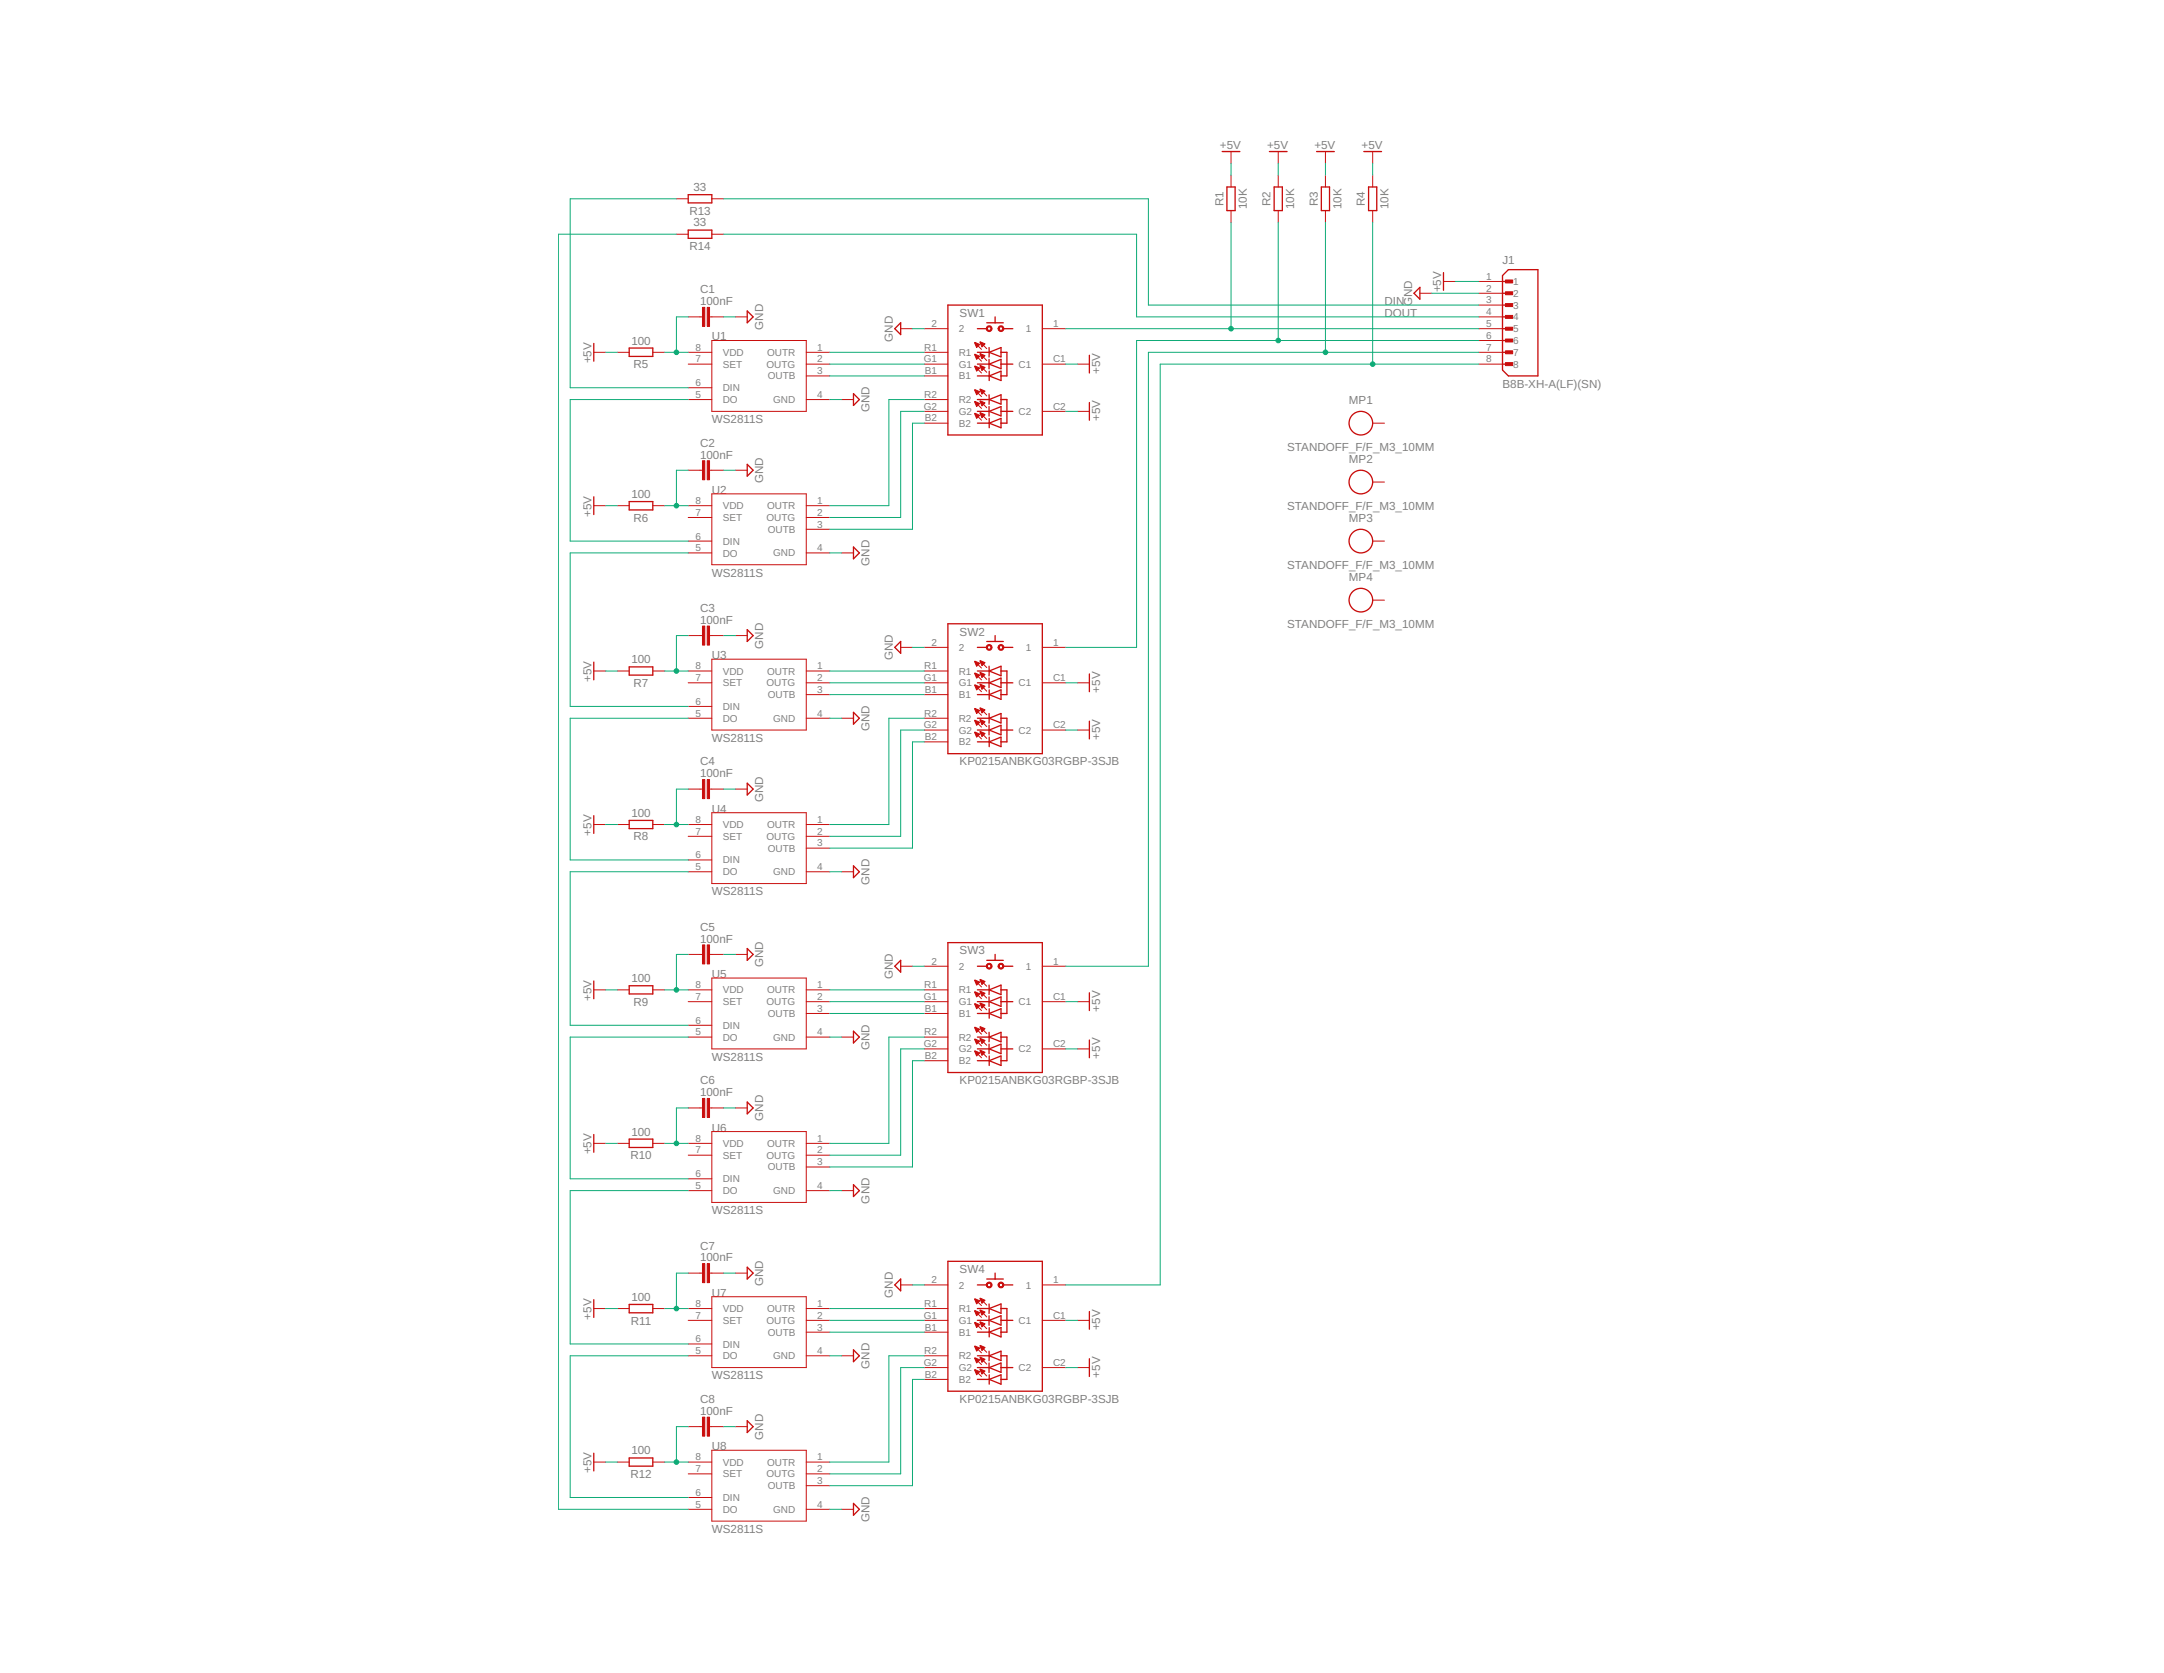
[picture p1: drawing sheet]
<svg xmlns="http://www.w3.org/2000/svg" width="279mm" height="216mm" viewBox="0 0 279 216" stroke-linecap="round" stroke-linejoin="round" font-family="sans-serif">
<g fill="none" stroke="#c90d0c" stroke-width=".13">
<path d="M158.9 19.6v1.5M165 19.6v1.5M171.1 19.6v1.5M177.2 19.6v1.5M87.3 25.7h1.6M87.3 30.2h1.6M91.9 25.7h1.5M91.9 30.2h1.5M158.9 22.6v1.5M158.9 27.2v1.5M165 22.6v1.5M165 27.2v1.5"/>
<path d="M171.1 22.6v1.5M171.1 27.2v1.5M177.2 22.6v1.5M177.2 27.2v1.5M183.3 37.8h1.5M186.4 36.3h1.5M190.9 36.3h3.1M190.9 37.8h3.1M190.9 39.4h3.1M76.7 45.5h1.5M79.7 45.5h1.5M84.3 45.5h1.5"/>
<path d="M88.9 45.5h3M88.9 47h3M88.9 51.6h3M88.9 50h3M88.9 40.9h1.8M91.6 40.9h1.8M91.9 43.9h12.2v9.2h-12.2zM95 40.9h1.5M104.1 45.5h3M104.1 47h3M104.1 48.5h3M104.1 51.6h3"/>
<path d="M108.7 51.6h1.5M116.3 42.4h1.5M119.3 45.5h3.1M119.3 47h3.1M119.3 48.5h3.1M119.3 51.6h3.1M119.3 53.1h3.1M119.3 54.6h3.1M119.3 42.4h3.1M125.9 50.3l.8 .9M125.9 51.9l.8 .8M125.9 53.4l.8 .8"/>
<path d="M125.9 44.2l.8 .9M125.9 45.8l.8 .8M125.9 47.3l.8 .8M126.6 50.2l.8 .9M126.6 51.8l.8 .8M126.6 53.3l.8 .8M126.6 44.2l.8 .8M126.6 45.7l.8 .8M126.6 47.2l.8 .8M134.6 47h3M134.6 53.1h3M134.6 42.4h3"/>
<path d="M139.1 47h1.6M139.1 53.1h1.6M177.2 54.6h1.6M190.9 45.5h3.1M190.9 47h3.1M190.9 42.4h3.1M190.9 43.9h3.1M190.9 40.9h3.1M76.7 65.3h1.5M79.7 65.3h1.5M84.3 65.3h1.5M88.9 69.8h3"/>
<path d="M88.9 65.3h3M88.9 71.4h3M88.9 66.8h3M88.9 60.7h1.8M91.6 60.7h1.8M91.9 63.7h12.2v9.2h-12.2zM95 60.7h1.5M104.1 65.3h3M104.1 71.4h3M104.1 66.8h3M104.1 68.3h3M108.7 71.4h1.5"/>
<path d="M177.2 62.2h1.6M177.2 69.8h1.6M177.2 77.4h1.6M76.7 86.6h1.5M79.7 86.6h1.5M84.3 86.6h1.5M88.9 86.6h3M88.9 88.1h3M88.9 92.7h3M88.9 91.2h3M88.9 82h1.8M91.6 82h1.8"/>
<path d="M91.9 85.1h12.2v9.1h-12.2zM95 82h1.5M104.1 86.6h3M104.1 88.1h3M104.1 89.6h3M104.1 92.7h3M108.7 92.7h1.5M116.3 83.5h1.5M119.3 86.6h3.1M119.3 88.1h3.1M119.3 89.6h3.1M119.3 92.7h3.1"/>
<path d="M119.3 94.2h3.1M119.3 95.7h3.1M119.3 83.5h3.1M125.9 91.5l.8 .8M125.9 93l.8 .8M125.9 94.5l.8 .9M125.9 85.4l.8 .8M125.9 86.9l.8 .8M125.9 88.4l.8 .9M126.6 91.4l.8 .8M126.6 92.9l.8 .9M126.6 94.4l.8 .9"/>
<path d="M126.6 85.3l.8 .8M126.6 86.8l.8 .9M126.6 88.3l.8 .9M134.6 88.1h3M134.6 94.2h3M134.6 83.5h3M139.1 88.1h1.6M139.1 94.2h1.6M76.7 106.4h1.5M79.7 106.4h1.5M84.3 106.4h1.5M88.9 106.4h3"/>
<path d="M88.9 111h3M88.9 112.5h3M88.9 107.9h3M88.9 101.8h1.8M91.6 101.8h1.8M91.9 104.9h12.2v9.1h-12.2zM95 101.8h1.5M104.1 106.4h3M104.1 112.5h3M104.1 107.9h3M104.1 109.5h3M108.7 112.5h1.5"/>
<path d="M76.7 127.7h1.5M79.7 127.7h1.5M84.3 127.7h1.5M88.9 127.7h3M88.9 129.3h3M88.9 133.8h3M88.9 132.3h3M88.9 123.2h1.8M91.6 123.2h1.8M91.9 126.2h12.2v9.2h-12.2zM95 123.2h1.5M104.1 127.7h3"/>
<path d="M104.1 129.3h3M104.1 130.8h3M104.1 133.8h3M108.7 133.8h1.5M116.3 124.7h1.5M119.3 127.7h3.1M119.3 129.3h3.1M119.3 130.8h3.1M119.3 133.8h3.1M119.3 135.4h3.1M119.3 136.9h3.1M119.3 124.7h3.1"/>
<path d="M125.9 132.6l.8 .9M125.9 134.1l.8 .9M125.9 135.7l.8 .8M125.9 126.5l.8 .9M125.9 128l.8 .9M125.9 129.6l.8 .8M126.6 132.5l.8 .9M126.6 134.1l.8 .8M126.6 135.6l.8 .8M126.6 126.4l.8 .9M126.6 128l.8 .8M126.6 129.5l.8 .8"/>
<path d="M134.6 129.3h3M134.6 135.4h3M134.6 124.7h3M139.1 129.3h1.6M139.1 135.4h1.6M76.7 147.6h1.5M79.7 147.6h1.5M84.3 147.6h1.5M88.9 147.6h3M88.9 152.1h3M88.9 153.6h3M88.9 149.1h3"/>
<path d="M88.9 143h1.8M91.6 143h1.8M91.9 146h12.2v9.2h-12.2zM95 143h1.5M104.1 147.6h3M104.1 153.6h3M104.1 149.1h3M104.1 150.6h3M108.7 153.6h1.5M76.7 168.9h1.5M79.7 168.9h1.5M84.3 168.9h1.5"/>
<path d="M88.9 168.9h3M88.9 170.4h3M88.9 175h3M88.9 173.4h3M88.9 164.3h1.8M91.6 164.3h1.8M91.9 167.3h12.2v9.2h-12.2zM95 164.3h1.5M104.1 168.9h3M104.1 170.4h3M104.1 171.9h3M104.1 175h3"/>
<path d="M108.7 175h1.5M116.3 165.8h1.5M119.3 168.9h3.1M119.3 170.4h3.1M119.3 171.9h3.1M119.3 175h3.1M119.3 176.5h3.1M119.3 178h3.1M119.3 165.8h3.1M125.9 173.8l.8 .8M125.9 175.3l.8 .8M125.9 176.8l.8 .8"/>
<path d="M125.9 167.7l.8 .8M125.9 169.2l.8 .8M125.9 170.7l.8 .8M126.6 173.7l.8 .8M126.6 175.2l.8 .8M126.6 176.7l.8 .9M126.6 167.6l.8 .8M126.6 169.1l.8 .8M126.6 170.6l.8 .9M134.6 170.4h3M134.6 176.5h3M134.6 165.8h3"/>
<path d="M139.1 170.4h1.6M139.1 176.5h1.6M76.7 188.7h1.5M79.7 188.7h1.5M84.3 188.7h1.5M88.9 188.7h3M88.9 193.3h3M88.9 194.8h3M88.9 190.2h3M88.9 184.1h1.8M91.6 184.1h1.8M91.9 187.2h12.2v9.1h-12.2z"/>
<path d="M95 184.1h1.5M104.1 188.7h3M104.1 194.8h3M104.1 190.2h3M104.1 191.7h3M108.7 194.8h1.5"/>
</g>
<g fill="none" stroke="#c90d0c" stroke-width=".17">
<path d="M157.8 19.6h2.3M163.9 19.6h2.3M170 19.6h2.3M176.1 19.6h2.3M88.9 25.1h3v1.1h-3zM88.9 29.7h3v1.1h-3zM122.4 39.4h12.2v16.7h-12.2zM158.4 24.1h1.1v3.1h-1.1zM164.5 24.1h1.1v3.1h-1.1zM170.6 24.1h1.1v3.1h-1.1zM176.7 24.1h1.1v3.1h-1.1zM183.3 37.1v1.5l-.7-.8z"/>
<path d="M186.4 35.2v2.3M194 39.4h1.1M194 35.6l.8-.8h3.8v13.7h-3.8l-.8-.7zM194 36.3h1.1M194 37.8h1.1M76.7 44.3v2.3M81.2 44.9h3.1v1.1h-3.1zM96.5 59.9l.7 .8-.7 .7zM96.5 40.1l.7 .8-.7 .8zM110.2 50.8l.8 .8-.8 .7zM116.3 41.7v1.5l-.8-.8zM126.2 42.4h1.2"/>
<path d="M126.2 51.6h1.5M126.2 53.1h1.5M126.2 54.6h1.5M126.2 45.5h1.5M126.2 47h1.5M126.2 48.5h1.5M127.4 41.7h2.1M127.7 50.9v.7M127.7 46.4v1.2M127.7 52.5v1.2M127.7 44.9v.6M127.7 45.5l1.5-.6v1.2z"/>
<path d="M127.7 47l1.5-.6v1.2zM127.7 48.5l1.5-.6v1.2zM127.7 51.6l1.5-.7v1.3zM127.7 53.1l1.5-.6v1.2zM127.7 54.6l1.5-.6v1.2zM127.7 51.6v.6M127.7 47.9v1.2M127.7 54v1.2M127.7 45.5v.6M128.5 40.9v.8M129.2 51.6h.8v3h-.8M129.2 53.1h1.6"/>
<path d="M129.2 45.5h.8v3h-.8M129.2 47h1.6M129.5 42.4h1.3M140.7 45.8v2.3M140.7 51.9v2.3M194 42.4h1.1M194 45.5h1.1M194 47h1.1M194 40.9h1.1M194 43.9h1.1M76.7 64.1v2.3M81.2 64.7h3.1v1.1h-3.1z"/>
<path d="M110.2 70.6l.8 .8-.8 .7zM76.7 85.4v2.3M81.2 86.1h3.1v1h-3.1zM96.5 81.3l.7 .7-.7 .8zM110.2 91.9l.8 .8-.8 .8zM116.3 82.8v1.5l-.8-.8zM122.4 80.5h12.2v16.8h-12.2zM126.2 83.5h1.2M126.2 92.7h1.5M126.2 94.2h1.5M126.2 95.7h1.5M126.2 86.6h1.5"/>
<path d="M126.2 88.1h1.5M126.2 89.6h1.5M127.4 82.8h2.1M127.7 87.5v1.3M127.7 93.6v1.2M127.7 92.1v.6M127.7 86v.6M127.7 86.6l1.5-.6v1.2zM127.7 88.1l1.5-.6v1.2zM127.7 89.6l1.5-.6v1.3zM127.7 92.7l1.5-.6v1.2zM127.7 94.2l1.5-.6v1.2z"/>
<path d="M127.7 95.7l1.5-.6v1.3zM127.7 89v1.3M127.7 95.1v1.3M127.7 92.7v.6M127.7 86.6v.6M128.5 82v.8M129.2 86.6h.8v3h-.8M129.2 92.7h.8v3h-.8M129.2 94.2h1.6M129.2 88.1h1.6M129.5 83.5h1.3M140.7 87v2.3"/>
<path d="M140.7 93.1v2.3M76.7 105.3v2.2M81.2 105.9h3.1v1h-3.1zM96.5 101.1l.7 .7-.7 .8zM110.2 111.7l.8 .8-.8 .8zM76.7 126.6v2.3M81.2 127.2h3.1v1.1h-3.1zM96.5 122.4l.7 .8-.7 .7zM110.2 133.1l.8 .7-.8 .8zM116.3 123.9v1.6l-.8-.8zM122.4 121.6h12.2v16.8h-12.2zM126.2 124.7h1.2"/>
<path d="M126.2 133.8h1.5M126.2 135.4h1.5M126.2 136.9h1.5M126.2 127.7h1.5M126.2 129.3h1.5M126.2 130.8h1.5M127.4 123.9h2.1M127.7 128.7v1.2M127.7 134.7v1.3M127.7 133.2v.6M127.7 127.1v.6M127.7 127.7l1.5-.6v1.3z"/>
<path d="M127.7 129.3l1.5-.6v1.2zM127.7 130.8l1.5-.6v1.2zM127.7 133.8l1.5-.6v1.3zM127.7 135.4l1.5-.7v1.3zM127.7 136.9l1.5-.6v1.2zM127.7 130.2v1.2M127.7 136.3v1.2M127.7 133.8v.7M127.7 127.7v.7M128.5 123.2v.7M129.2 127.7h.8v3.1h-.8M129.2 133.8h.8v3.1h-.8"/>
<path d="M129.2 135.4h1.6M129.2 129.3h1.6M129.5 124.7h1.3M140.7 128.1v2.3M140.7 134.2v2.3M76.7 146.4v2.3M81.2 147h3.1v1.1h-3.1zM96.5 142.2l.7 .8-.7 .7zM110.2 152.9l.8 .7-.8 .8zM76.7 167.7v2.3M81.2 168.3h3.1v1.1h-3.1zM96.5 163.5l.7 .8-.7 .8z"/>
<path d="M110.2 174.2l.8 .8-.8 .7zM116.3 165.1v1.5l-.8-.8zM122.4 162.8h12.2v16.7h-12.2zM126.2 165.8h1.2M126.2 175h1.5M126.2 176.5h1.5M126.2 178h1.5M126.2 168.9h1.5M126.2 170.4h1.5M126.2 171.9h1.5M127.4 165.1h2.1M127.7 169.8v1.2"/>
<path d="M127.7 175.9v1.2M127.7 174.4v.6M127.7 168.3v.6M127.7 168.9l1.5-.6v1.2zM127.7 170.4l1.5-.6v1.2zM127.7 171.9l1.5-.6v1.2zM127.7 175l1.5-.6v1.2zM127.7 176.5l1.5-.6v1.2zM127.7 178l1.5-.6v1.2zM127.7 171.3v1.2M127.7 177.4v1.2M127.7 175v.6"/>
<path d="M127.7 168.9v.6M128.5 164.3v.8M129.2 168.9h.8v3h-.8M129.2 175h.8v3h-.8M129.2 176.5h1.6M129.2 170.4h1.6M129.5 165.8h1.3M140.7 169.2v2.3M140.7 175.3v2.3M76.7 187.5v2.3M81.2 188.2h3.1v1h-3.1zM96.5 183.3l.7 .8-.7 .8z"/>
<path d="M110.2 194l.8 .8-.8 .7z"/>
<circle cx="175.7" cy="54.6" r="1.52"/>
<circle cx="175.7" cy="62.2" r="1.52"/>
<circle cx="175.7" cy="69.8" r="1.52"/>
<circle cx="175.7" cy="77.4" r="1.52"/>
</g>
<g fill="#c90d0c" stroke="#c90d0c" stroke-width=".13">
<path d="M127.4 42.2a.38 .38 0 0 1 .6-.1 .38 .38 0 0 1-.1 .7 .38 .38 0 0 1-.6-.4h.2a.23 .23 0 0 1 .3-.2 .23 .23 0 0 1 .1 .3 .23 .23 0 0 1-.3 .1l-.1-.2h-.2z" fill-rule="evenodd"/>
<path d="M128.9 42.2a.38 .38 0 0 1 .6-.1 .38 .38 0 0 1-.1 .7 .38 .38 0 0 1-.5-.4h.1a.23 .23 0 0 1 .3-.2 .23 .23 0 0 1 .2 .3 .23 .23 0 0 1-.4 .1l-.1-.2h-.1z" fill-rule="evenodd"/>
<path d="M126.6 50.2l.6 .3-.4 .4z" fill-rule="evenodd"/>
<path d="M125.9 50.3l.6 .2-.4 .4z" fill-rule="evenodd"/>
<path d="M126.6 51.7l.6 .3-.4 .4z" fill-rule="evenodd"/>
<path d="M125.9 51.8l.6 .3-.4 .4z" fill-rule="evenodd"/>
<path d="M126.6 53.3l.6 .2-.4 .4z" fill-rule="evenodd"/>
<path d="M125.9 53.3l.6 .3-.4 .4z" fill-rule="evenodd"/>
<path d="M126.6 44.1l.6 .3-.4 .4z" fill-rule="evenodd"/>
<path d="M125.9 44.2l.6 .3-.4 .4z" fill-rule="evenodd"/>
<path d="M126.6 45.6l.6 .3-.4 .4z" fill-rule="evenodd"/>
<path d="M125.9 45.7l.6 .3-.4 .4z" fill-rule="evenodd"/>
<path d="M126.6 47.2l.6 .2-.4 .4z" fill-rule="evenodd"/>
<path d="M125.9 47.2l.6 .3-.4 .4z" fill-rule="evenodd"/>
<path d="M127.4 83.4a.38 .38 0 0 1 .6-.1 .38 .38 0 0 1-.1 .6 .38 .38 0 0 1-.6-.4h.2a.22 .22 0 0 1 .2-.2 .22 .22 0 0 1 .2 .1v.1a.22 .22 0 0 1-.2 .3 .22 .22 0 0 1-.2-.3h-.2z" fill-rule="evenodd"/>
<path d="M128.9 83.4a.38 .38 0 0 1 .6-.1 .38 .38 0 0 1-.1 .6 .38 .38 0 0 1-.5-.4h.1a.22 .22 0 0 1 .2-.2 .22 .22 0 0 1 .2 .1l.1 .1a.22 .22 0 0 1-.3 .3 .22 .22 0 0 1-.2-.3h-.1z" fill-rule="evenodd"/>
<path d="M126.5 91.4l.7 .2-.4 .4z" fill-rule="evenodd"/>
<path d="M125.8 91.5l.7 .2-.4 .4z" fill-rule="evenodd"/>
<path d="M126.5 92.9l.7 .2-.4 .4z" fill-rule="evenodd"/>
<path d="M125.9 92.9l.6 .3-.4 .4z" fill-rule="evenodd"/>
<path d="M126.6 94.4l.6 .3-.4 .4z" fill-rule="evenodd"/>
<path d="M125.9 94.5l.6 .2-.4 .4z" fill-rule="evenodd"/>
<path d="M126.6 85.2l.6 .3-.4 .4z" fill-rule="evenodd"/>
<path d="M125.9 85.3l.6 .3-.4 .4z" fill-rule="evenodd"/>
<path d="M126.5 86.8l.7 .2-.4 .4z" fill-rule="evenodd"/>
<path d="M125.9 86.8l.6 .3-.4 .4z" fill-rule="evenodd"/>
<path d="M126.6 88.3l.6 .3-.4 .4z" fill-rule="evenodd"/>
<path d="M125.9 88.4l.6 .2-.4 .4z" fill-rule="evenodd"/>
<path d="M127.4 124.5a.38 .38 0 0 1 .6-.1 .38 .38 0 0 1-.1 .6 .38 .38 0 0 1-.6-.3h.2a.23 .23 0 0 1 .3-.2 .23 .23 0 0 1 .1 .3 .23 .23 0 0 1-.3 .1l-.1-.2h-.2z" fill-rule="evenodd"/>
<path d="M128.9 124.5a.38 .38 0 0 1 .6-.1 .38 .38 0 0 1-.1 .6 .38 .38 0 0 1-.5-.3h.1a.23 .23 0 0 1 .3-.2 .23 .23 0 0 1 .2 .3 .23 .23 0 0 1-.4 .1l-.1-.2h-.1z" fill-rule="evenodd"/>
<path d="M126.6 132.5l.6 .2-.4 .4z" fill-rule="evenodd"/>
<path d="M125.8 132.6l.7 .2-.4 .4z" fill-rule="evenodd"/>
<path d="M126.5 134l.7 .3-.4 .4z" fill-rule="evenodd"/>
<path d="M125.9 134.1l.6 .2-.4 .4z" fill-rule="evenodd"/>
<path d="M126.6 135.5l.6 .3-.4 .4z" fill-rule="evenodd"/>
<path d="M125.9 135.6l.6 .3-.4 .4z" fill-rule="evenodd"/>
<path d="M126.6 126.4l.6 .3-.4 .4z" fill-rule="evenodd"/>
<path d="M125.9 126.5l.6 .2-.4 .4z" fill-rule="evenodd"/>
<path d="M126.6 127.9l.6 .3-.4 .4z" fill-rule="evenodd"/>
<path d="M125.8 128l.7 .3-.4 .4z" fill-rule="evenodd"/>
<path d="M126.5 129.5l.7 .2-.4 .4z" fill-rule="evenodd"/>
<path d="M125.9 129.5l.6 .3-.4 .4z" fill-rule="evenodd"/>
<path d="M127.4 165.6a.38 .38 0 0 1 .6-.1 .38 .38 0 0 1-.1 .7 .38 .38 0 0 1-.6-.4h.2a.23 .23 0 0 1 .3-.2 .23 .23 0 0 1 .1 .3 .23 .23 0 0 1-.3 .1l-.1-.2h-.2z" fill-rule="evenodd"/>
<path d="M128.9 165.6a.38 .38 0 0 1 .6-.1 .38 .38 0 0 1-.1 .7 .38 .38 0 0 1-.5-.4h.1a.23 .23 0 0 1 .3-.2 .23 .23 0 0 1 .2 .3 .23 .23 0 0 1-.4 .1l-.1-.2h-.1z" fill-rule="evenodd"/>
<path d="M126.5 173.7l.7 .2-.4 .4z" fill-rule="evenodd"/>
<path d="M125.9 173.7l.6 .3-.4 .4z" fill-rule="evenodd"/>
<path d="M126.6 175.1l.6 .3-.4 .4z" fill-rule="evenodd"/>
<path d="M125.8 175.3l.7 .2-.4 .4z" fill-rule="evenodd"/>
<path d="M126.5 176.7l.7 .2-.4 .4z" fill-rule="evenodd"/>
<path d="M125.8 176.8l.7 .2-.4 .4z" fill-rule="evenodd"/>
<path d="M126.6 167.5l.6 .3-.4 .4z" fill-rule="evenodd"/>
<path d="M125.9 167.6l.6 .3-.4 .4z" fill-rule="evenodd"/>
<path d="M126.6 169.1l.6 .2-.4 .4z" fill-rule="evenodd"/>
<path d="M125.8 169.2l.7 .2-.4 .4z" fill-rule="evenodd"/>
<path d="M126.5 170.6l.7 .2-.4 .4z" fill-rule="evenodd"/>
<path d="M125.9 170.7l.6 .2-.4 .4z" fill-rule="evenodd"/>
</g>
<g fill="#c90d0c" stroke="#c90d0c" stroke-width=".13">
<path d="M91.3 39.7h.3v2.4h-.3z"/>
<path d="M90.7 39.7h.3v2.4h-.3z"/>
<path d="M91.3 59.5h.3v2.4h-.3z"/>
<path d="M90.7 59.5h.3v2.4h-.3z"/>
<path d="M91.3 80.8h.3v2.4h-.3z"/>
<path d="M90.7 80.8h.3v2.4h-.3z"/>
<path d="M91.3 100.6h.3v2.5h-.3z"/>
<path d="M90.7 100.6h.3v2.5h-.3z"/>
<path d="M91.3 121.9h.3v2.5h-.3z"/>
<path d="M90.7 121.9h.3v2.5h-.3z"/>
<path d="M91.3 141.8h.3v2.4h-.3z"/>
<path d="M90.7 141.8h.3v2.4h-.3z"/>
<path d="M91.3 163.1h.3v2.4h-.3z"/>
<path d="M90.7 163.1h.3v2.4h-.3z"/>
<path d="M91.3 182.9h.3v2.4h-.3z"/>
<path d="M90.7 182.9h.3v2.4h-.3z"/>
<path d="M194.4 36.1h.9v.4h-.9z"/>
<path d="M194.4 37.7h.9v.3h-.9z"/>
<path d="M194.4 39.2h.9v.4h-.9z"/>
<path d="M194.4 40.7h.9v.4h-.9z"/>
<path d="M194.4 42.2h.9v.4h-.9z"/>
<path d="M194.4 43.8h.9v.3h-.9z"/>
<path d="M194.4 45.3h.9v.4h-.9z"/>
<path d="M194.4 46.8h.9v.4h-.9z"/>
</g>
<g fill="none" stroke="#0dab76" stroke-width=".13">
<path d="M87.3 30.2h-15.2v164.6h16.8M87.3 25.7h-13.7v24.3h15.3M93.4 30.2h53.3v10.7h44.2M93.4 25.7h54.9v13.7h42.6M158.9 21.1v1.5M158.9 28.7v13.7M165 21.1v1.5M165 28.7v15.2M171.1 21.1v1.5M171.1 28.7v16.8M177.2 21.1v1.5M177.2 28.7v18.3"/>
<path d="M184.8 37.8h6.1M187.9 36.3h3M78.2 45.5h1.5M85.8 45.5h3.1M88.9 51.6h-15.3v18.2h15.3M88.9 40.9h-1.6v4.6M93.4 40.9h1.6M107.1 45.5h12.2M107.1 47h12.2M107.1 51.6h1.6M107.1 48.5h12.2M117.8 42.4h1.5"/>
<path d="M119.3 51.6h-4.5v13.7h-7.7M119.3 53.1h-3v13.7h-9.2M119.3 54.6h-1.5v13.7h-10.7M137.6 47h1.5M137.6 53.1h1.5M137.6 42.4h53.3M190.9 45.5h-42.6v79.2h-10.7M190.9 47h-41.1v118.8h-12.2M190.9 43.9h-44.2v39.6h-9.1M78.2 65.3h1.5M85.8 65.3h3.1M88.9 71.4h-15.3v19.8h15.3"/>
<path d="M88.9 60.7h-1.6v4.6M93.4 60.7h1.6M107.1 71.4h1.6M78.2 86.6h1.5M85.8 86.6h3.1M88.9 92.7h-15.3v18.3h15.3M88.9 82h-1.6v4.6M93.4 82h1.6M107.1 86.6h12.2M107.1 88.1h12.2M107.1 92.7h1.6M107.1 89.6h12.2"/>
<path d="M117.8 83.5h1.5M119.3 92.7h-4.5v13.7h-7.7M119.3 94.2h-3v13.7h-9.2M119.3 95.7h-1.5v13.8h-10.7M137.6 88.1h1.5M137.6 94.2h1.5M78.2 106.4h1.5M85.8 106.4h3.1M88.9 112.5h-15.3v19.8h15.3M88.9 101.8h-1.6v4.6M93.4 101.8h1.6M107.1 112.5h1.6"/>
<path d="M78.2 127.7h1.5M85.8 127.7h3.1M88.9 133.8h-15.3v18.3h15.3M88.9 123.2h-1.6v4.5M93.4 123.2h1.6M107.1 127.7h12.2M107.1 129.3h12.2M107.1 133.8h1.6M107.1 130.8h12.2M117.8 124.7h1.5M119.3 133.8h-4.5v13.8h-7.7M119.3 135.4h-3v13.7h-9.2"/>
<path d="M119.3 136.9h-1.5v13.7h-10.7M137.6 129.3h1.5M137.6 135.4h1.5M78.2 147.6h1.5M85.8 147.6h3.1M88.9 153.6h-15.3v19.8h15.3M88.9 143h-1.6v4.6M93.4 143h1.6M107.1 153.6h1.6M78.2 168.9h1.5M85.8 168.9h3.1M88.9 175h-15.3v18.3h15.3"/>
<path d="M88.9 164.3h-1.6v4.6M93.4 164.3h1.6M107.1 168.9h12.2M107.1 170.4h12.2M107.1 175h1.6M107.1 171.9h12.2M117.8 165.8h1.5M119.3 175h-4.5v13.7h-7.7M119.3 176.5h-3v13.7h-9.2M119.3 178h-1.5v13.7h-10.7M137.6 170.4h1.5M137.6 176.5h1.5"/>
<path d="M78.2 188.7h1.5M85.8 188.7h3.1M88.9 184.1h-1.6v4.6M93.4 184.1h1.6M107.1 194.8h1.6"/>
</g>
<g fill="#0dab76" stroke="#0dab76" stroke-width=".13">
<circle cx="87.3" cy="45.5" r=".3"/>
<circle cx="87.3" cy="65.3" r=".3"/>
<circle cx="171.1" cy="45.5" r=".3"/>
<circle cx="177.2" cy="47" r=".3"/>
<circle cx="87.3" cy="86.6" r=".3"/>
<circle cx="87.3" cy="106.4" r=".3"/>
<circle cx="87.3" cy="127.7" r=".3"/>
<circle cx="87.3" cy="147.6" r=".3"/>
<circle cx="87.3" cy="168.9" r=".3"/>
<circle cx="87.3" cy="188.7" r=".3"/>
<circle cx="158.9" cy="42.4" r=".3"/>
<circle cx="165" cy="43.9" r=".3"/>
</g>
<g font-size="1.5" fill="#808080">
<text x="157.5" y="19.3">+5V</text>
<text x="163.6" y="19.3">+5V</text>
<text x="169.7" y="19.3">+5V</text>
<text x="175.8" y="19.3">+5V</text>
<text x="89" y="27.7">R13</text>
<text x="89.5" y="24.7">33</text>
<text x="89.5" y="29.2">33</text>
<text x="157.9" y="26.6" transform="rotate(-90 157.9 26.6)">R1</text>
<text x="161" y="27" transform="rotate(-90 161 27)">10K</text>
<text x="164" y="26.6" transform="rotate(-90 164 26.6)">R2</text>
<text x="167.1" y="27" transform="rotate(-90 167.1 27)">10K</text>
<text x="170.1" y="26.6" transform="rotate(-90 170.1 26.6)">R3</text>
<text x="173.2" y="27" transform="rotate(-90 173.2 27)">10K</text>
<text x="176.2" y="26.6" transform="rotate(-90 176.2 26.6)">R4</text>
<text x="179.3" y="27" transform="rotate(-90 179.3 27)">10K</text>
<text x="89" y="32.3">R14</text>
<text x="194" y="34">J1</text>
<text x="90.4" y="39.4">100nF</text>
<text x="90.4" y="37.8">C1</text>
<text x="123.9" y="40.9">SW1</text>
<text x="178.7" y="40.9">DOUT</text>
<text x="178.7" y="39.4">DIN</text>
<text x="182.3" y="39.5" transform="rotate(-90 182.3 39.5)">GND</text>
<text x="186.1" y="37.7" transform="rotate(-90 186.1 37.7)">+5V</text>
<text x="76.4" y="46.9" transform="rotate(-90 76.4 46.9)">+5V</text>
<text x="81.5" y="44.5">100</text>
<text x="81.8" y="47.5">R5</text>
<text x="91.9" y="43.9">U1</text>
<text x="98.5" y="42.6" transform="rotate(-90 98.5 42.6)">GND</text>
<text x="115.3" y="44.1" transform="rotate(-90 115.3 44.1)">GND</text>
<text x="112.2" y="53.2" transform="rotate(-90 112.2 53.2)">GND</text>
<text x="142" y="48.3" transform="rotate(-90 142 48.3)">+5V</text>
<text x="174.2" y="52.1">MP1</text>
<text x="194" y="50">B8B-XH-A(LF)(SN)</text>
<text x="90.4" y="59.2">100nF</text>
<text x="90.4" y="57.6">C2</text>
<text x="91.9" y="54.6">WS2811S</text>
<text x="142" y="54.4" transform="rotate(-90 142 54.4)">+5V</text>
<text x="166.2" y="58.2">STANDOFF_F/F_M3_10MM</text>
<text x="174.2" y="59.7">MP2</text>
<text x="81.5" y="64.3">100</text>
<text x="91.9" y="63.7">U2</text>
<text x="98.5" y="62.4" transform="rotate(-90 98.5 62.4)">GND</text>
<text x="166.2" y="65.8">STANDOFF_F/F_M3_10MM</text>
<text x="76.4" y="66.7" transform="rotate(-90 76.4 66.7)">+5V</text>
<text x="81.8" y="67.3">R6</text>
<text x="174.2" y="67.3">MP3</text>
<text x="91.9" y="74.4">WS2811S</text>
<text x="112.2" y="73" transform="rotate(-90 112.2 73)">GND</text>
<text x="166.2" y="73.4">STANDOFF_F/F_M3_10MM</text>
<text x="174.2" y="74.9">MP4</text>
<text x="90.4" y="80.5">100nF</text>
<text x="90.4" y="79">C3</text>
<text x="98.5" y="83.7" transform="rotate(-90 98.5 83.7)">GND</text>
<text x="123.9" y="82">SW2</text>
<text x="166.2" y="81">STANDOFF_F/F_M3_10MM</text>
<text x="76.4" y="88" transform="rotate(-90 76.4 88)">+5V</text>
<text x="81.5" y="85.6">100</text>
<text x="81.8" y="88.7">R7</text>
<text x="91.9" y="85.1">U3</text>
<text x="115.3" y="85.2" transform="rotate(-90 115.3 85.2)">GND</text>
<text x="142" y="89.4" transform="rotate(-90 142 89.4)">+5V</text>
<text x="91.9" y="95.7">WS2811S</text>
<text x="112.2" y="94.4" transform="rotate(-90 112.2 94.4)">GND</text>
<text x="142" y="95.5" transform="rotate(-90 142 95.5)">+5V</text>
<text x="90.4" y="100.3">100nF</text>
<text x="90.4" y="98.8">C4</text>
<text x="123.9" y="98.8">KP0215ANBKG03RGBP-3SJB</text>
<text x="76.4" y="107.8" transform="rotate(-90 76.4 107.8)">+5V</text>
<text x="81.5" y="105.4">100</text>
<text x="91.9" y="104.9">U4</text>
<text x="98.5" y="103.5" transform="rotate(-90 98.5 103.5)">GND</text>
<text x="81.8" y="108.5">R8</text>
<text x="91.9" y="115.5">WS2811S</text>
<text x="112.2" y="114.2" transform="rotate(-90 112.2 114.2)">GND</text>
<text x="90.4" y="121.6">100nF</text>
<text x="90.4" y="120.1">C5</text>
<text x="98.5" y="124.8" transform="rotate(-90 98.5 124.8)">GND</text>
<text x="123.9" y="123.2">SW3</text>
<text x="76.4" y="129.2" transform="rotate(-90 76.4 129.2)">+5V</text>
<text x="81.5" y="126.7">100</text>
<text x="81.8" y="129.8">R9</text>
<text x="91.9" y="126.2">U5</text>
<text x="115.3" y="126.4" transform="rotate(-90 115.3 126.4)">GND</text>
<text x="142" y="130.5" transform="rotate(-90 142 130.5)">+5V</text>
<text x="91.9" y="136.9">WS2811S</text>
<text x="112.2" y="135.5" transform="rotate(-90 112.2 135.5)">GND</text>
<text x="142" y="136.6" transform="rotate(-90 142 136.6)">+5V</text>
<text x="90.4" y="141.5">100nF</text>
<text x="90.4" y="139.9">C6</text>
<text x="123.9" y="139.9">KP0215ANBKG03RGBP-3SJB</text>
<text x="76.4" y="149" transform="rotate(-90 76.4 149)">+5V</text>
<text x="81.4" y="149.6">R10</text>
<text x="81.5" y="146.6">100</text>
<text x="91.9" y="146">U6</text>
<text x="98.5" y="144.6" transform="rotate(-90 98.5 144.6)">GND</text>
<text x="112.2" y="155.3" transform="rotate(-90 112.2 155.3)">GND</text>
<text x="90.4" y="161.3">C7</text>
<text x="91.9" y="156.7">WS2811S</text>
<text x="81.5" y="167.9">100</text>
<text x="90.4" y="162.8">100nF</text>
<text x="91.9" y="167.4">U7</text>
<text x="98.5" y="166" transform="rotate(-90 98.5 166)">GND</text>
<text x="115.3" y="167.5" transform="rotate(-90 115.3 167.5)">GND</text>
<text x="123.9" y="164.3">SW4</text>
<text x="76.4" y="170.3" transform="rotate(-90 76.4 170.3)">+5V</text>
<text x="81.4" y="170.9">R11</text>
<text x="142" y="171.7" transform="rotate(-90 142 171.7)">+5V</text>
<text x="91.9" y="178">WS2811S</text>
<text x="112.2" y="176.6" transform="rotate(-90 112.2 176.6)">GND</text>
<text x="142" y="177.8" transform="rotate(-90 142 177.8)">+5V</text>
<text x="90.4" y="182.6">100nF</text>
<text x="90.4" y="181.1">C8</text>
<text x="98.5" y="185.8" transform="rotate(-90 98.5 185.8)">GND</text>
<text x="123.9" y="181.1">KP0215ANBKG03RGBP-3SJB</text>
<text x="76.4" y="190.1" transform="rotate(-90 76.4 190.1)">+5V</text>
<text x="81.4" y="190.7">R12</text>
<text x="81.5" y="187.7">100</text>
<text x="91.9" y="187.2">U8</text>
<text x="91.9" y="197.8">WS2811S</text>
<text x="112.2" y="196.5" transform="rotate(-90 112.2 196.5)">GND</text>
</g>
<g font-size="1.3" fill="#808080">
<text x="191.9" y="36.1">1</text>
<text x="191.9" y="37.6">2</text>
<text x="191.9" y="39.2">3</text>
<text x="191.9" y="40.7">4</text>
<text x="195.4" y="36.8">1</text>
<text x="195.4" y="38.3">2</text>
<text x="195.4" y="39.8">3</text>
<text x="195.4" y="41.3">4</text>
<text x="89.8" y="45.2">8</text>
<text x="89.8" y="46.8">7</text>
<text x="93.3" y="45.9">VDD</text>
<text x="93.3" y="47.4">SET</text>
<text x="99" y="47.4">OUTG</text>
<text x="99" y="45.9">OUTR</text>
<text x="105.5" y="45.2">1</text>
<text x="105.5" y="46.8">2</text>
<text x="119.3" y="46.8">G1</text>
<text x="119.3" y="45.2">R1</text>
<text x="120.3" y="42.2">2</text>
<text x="123.8" y="45.9">R1</text>
<text x="123.8" y="47.4">G1</text>
<text x="123.8" y="42.9">2</text>
<text x="131.5" y="47.4">C1</text>
<text x="132.4" y="42.9">1</text>
<text x="136" y="46.8">C1</text>
<text x="136" y="42.2">1</text>
<text x="191.9" y="42.2">5</text>
<text x="191.9" y="43.7">6</text>
<text x="191.9" y="45.2">7</text>
<text x="191.9" y="46.8">8</text>
<text x="195.4" y="42.9">5</text>
<text x="195.4" y="44.4">6</text>
<text x="195.4" y="45.9">7</text>
<text x="195.4" y="47.4">8</text>
<text x="89.8" y="49.8">6</text>
<text x="89.8" y="51.3">5</text>
<text x="93.3" y="50.5">DIN</text>
<text x="93.3" y="52">DO</text>
<text x="99.1" y="49">OUTB</text>
<text x="99.8" y="52">GND</text>
<text x="105.5" y="48.3">3</text>
<text x="105.5" y="51.3">4</text>
<text x="119.3" y="52.9">G2</text>
<text x="119.3" y="51.3">R2</text>
<text x="119.4" y="48.3">B1</text>
<text x="123.8" y="49">B1</text>
<text x="123.8" y="52">R2</text>
<text x="123.8" y="53.5">G2</text>
<text x="131.5" y="53.5">C2</text>
<text x="136" y="52.9">C2</text>
<text x="119.4" y="54.4">B2</text>
<text x="123.8" y="55.1">B2</text>
<text x="89.8" y="65.1">8</text>
<text x="93.3" y="65.7">VDD</text>
<text x="99" y="65.7">OUTR</text>
<text x="105.5" y="65.1">1</text>
<text x="89.8" y="69.6">6</text>
<text x="89.8" y="71.1">5</text>
<text x="89.8" y="66.6">7</text>
<text x="93.3" y="70.3">DIN</text>
<text x="93.3" y="71.8">DO</text>
<text x="93.3" y="67.2">SET</text>
<text x="99" y="67.2">OUTG</text>
<text x="99.1" y="68.8">OUTB</text>
<text x="99.8" y="71.8">GND</text>
<text x="105.5" y="66.6">2</text>
<text x="105.5" y="68.1">3</text>
<text x="105.5" y="71.1">4</text>
<text x="120.3" y="83.3">2</text>
<text x="136" y="83.3">1</text>
<text x="89.8" y="86.4">8</text>
<text x="89.8" y="87.9">7</text>
<text x="93.3" y="87.1">VDD</text>
<text x="93.3" y="88.6">SET</text>
<text x="99" y="88.6">OUTG</text>
<text x="99" y="87.1">OUTR</text>
<text x="105.5" y="86.4">1</text>
<text x="105.5" y="87.9">2</text>
<text x="105.5" y="89.4">3</text>
<text x="119.3" y="87.9">G1</text>
<text x="119.3" y="86.4">R1</text>
<text x="119.4" y="89.4">B1</text>
<text x="123.8" y="87.1">R1</text>
<text x="123.8" y="88.6">G1</text>
<text x="123.8" y="84">2</text>
<text x="131.5" y="88.6">C1</text>
<text x="132.4" y="84">1</text>
<text x="136" y="87.9">C1</text>
<text x="89.8" y="91">6</text>
<text x="89.8" y="92.5">5</text>
<text x="93.3" y="91.6">DIN</text>
<text x="93.3" y="93.1">DO</text>
<text x="99.1" y="90.1">OUTB</text>
<text x="99.8" y="93.1">GND</text>
<text x="105.5" y="92.5">4</text>
<text x="119.3" y="94">G2</text>
<text x="119.3" y="92.5">R2</text>
<text x="119.4" y="95.5">B2</text>
<text x="123.8" y="90.1">B1</text>
<text x="123.8" y="93.1">R2</text>
<text x="123.8" y="94.7">G2</text>
<text x="131.5" y="94.7">C2</text>
<text x="136" y="94">C2</text>
<text x="123.8" y="96.2">B2</text>
<text x="89.8" y="106.2">8</text>
<text x="89.8" y="107.7">7</text>
<text x="93.3" y="106.9">VDD</text>
<text x="99" y="106.9">OUTR</text>
<text x="105.5" y="106.2">1</text>
<text x="105.5" y="107.7">2</text>
<text x="89.8" y="110.8">6</text>
<text x="89.8" y="112.3">5</text>
<text x="93.3" y="111.4">DIN</text>
<text x="93.3" y="113">DO</text>
<text x="93.3" y="108.4">SET</text>
<text x="99" y="108.4">OUTG</text>
<text x="99.1" y="109.9">OUTB</text>
<text x="99.8" y="113">GND</text>
<text x="105.5" y="109.2">3</text>
<text x="105.5" y="112.3">4</text>
<text x="120.3" y="124.5">2</text>
<text x="123.8" y="125.1">2</text>
<text x="132.4" y="125.1">1</text>
<text x="136" y="124.5">1</text>
<text x="89.8" y="127.5">8</text>
<text x="89.8" y="129">7</text>
<text x="93.3" y="128.2">VDD</text>
<text x="93.3" y="129.7">SET</text>
<text x="99" y="129.7">OUTG</text>
<text x="99" y="128.2">OUTR</text>
<text x="99.1" y="131.2">OUTB</text>
<text x="105.5" y="127.5">1</text>
<text x="105.5" y="129">2</text>
<text x="105.5" y="130.6">3</text>
<text x="119.3" y="129">G1</text>
<text x="119.3" y="127.5">R1</text>
<text x="119.4" y="130.6">B1</text>
<text x="123.8" y="128.2">R1</text>
<text x="123.8" y="129.7">G1</text>
<text x="123.8" y="131.2">B1</text>
<text x="131.5" y="129.7">C1</text>
<text x="136" y="129">C1</text>
<text x="89.8" y="132.1">6</text>
<text x="89.8" y="133.6">5</text>
<text x="93.3" y="132.8">DIN</text>
<text x="93.3" y="134.3">DO</text>
<text x="99.8" y="134.3">GND</text>
<text x="105.5" y="133.6">4</text>
<text x="119.3" y="135.1">G2</text>
<text x="119.3" y="133.6">R2</text>
<text x="119.4" y="136.7">B2</text>
<text x="123.8" y="134.3">R2</text>
<text x="123.8" y="135.8">G2</text>
<text x="123.8" y="137.3">B2</text>
<text x="131.5" y="135.8">C2</text>
<text x="136" y="135.1">C2</text>
<text x="89.8" y="147.3">8</text>
<text x="89.8" y="148.9">7</text>
<text x="93.3" y="148">VDD</text>
<text x="93.3" y="149.5">SET</text>
<text x="99" y="149.5">OUTG</text>
<text x="99" y="148">OUTR</text>
<text x="105.5" y="147.3">1</text>
<text x="105.5" y="148.9">2</text>
<text x="89.8" y="151.9">6</text>
<text x="89.8" y="153.4">5</text>
<text x="93.3" y="152.6">DIN</text>
<text x="93.3" y="154.1">DO</text>
<text x="99.1" y="151">OUTB</text>
<text x="99.8" y="154.1">GND</text>
<text x="105.5" y="150.4">3</text>
<text x="105.5" y="153.4">4</text>
<text x="120.3" y="165.6">2</text>
<text x="123.8" y="166.3">2</text>
<text x="132.4" y="166.3">1</text>
<text x="136" y="165.6">1</text>
<text x="89.8" y="168.7">8</text>
<text x="89.8" y="173.2">6</text>
<text x="89.8" y="170.2">7</text>
<text x="93.3" y="169.3">VDD</text>
<text x="93.3" y="173.9">DIN</text>
<text x="93.3" y="170.9">SET</text>
<text x="99" y="170.9">OUTG</text>
<text x="99" y="169.3">OUTR</text>
<text x="99.1" y="172.4">OUTB</text>
<text x="105.5" y="168.7">1</text>
<text x="105.5" y="170.2">2</text>
<text x="105.5" y="171.7">3</text>
<text x="119.3" y="170.2">G1</text>
<text x="119.3" y="168.7">R1</text>
<text x="119.4" y="171.7">B1</text>
<text x="123.8" y="169.3">R1</text>
<text x="123.8" y="170.9">G1</text>
<text x="123.8" y="172.4">B1</text>
<text x="131.5" y="170.9">C1</text>
<text x="136" y="170.2">C1</text>
<text x="89.8" y="174.8">5</text>
<text x="93.3" y="175.4">DO</text>
<text x="99.8" y="175.4">GND</text>
<text x="105.5" y="174.8">4</text>
<text x="119.3" y="176.3">G2</text>
<text x="119.3" y="174.8">R2</text>
<text x="119.4" y="177.8">B2</text>
<text x="123.8" y="175.4">R2</text>
<text x="123.8" y="177">G2</text>
<text x="123.8" y="178.5">B2</text>
<text x="131.5" y="176.9">C2</text>
<text x="136" y="176.3">C2</text>
<text x="89.8" y="188.5">8</text>
<text x="89.8" y="190">7</text>
<text x="93.3" y="189.1">VDD</text>
<text x="93.3" y="190.7">SET</text>
<text x="99" y="190.7">OUTG</text>
<text x="99" y="189.1">OUTR</text>
<text x="105.5" y="188.5">1</text>
<text x="105.5" y="190">2</text>
<text x="105.5" y="191.5">3</text>
<text x="89.8" y="193">6</text>
<text x="89.8" y="194.6">5</text>
<text x="93.3" y="193.7">DIN</text>
<text x="93.3" y="195.2">DO</text>
<text x="99.1" y="192.2">OUTB</text>
<text x="99.8" y="195.2">GND</text>
<text x="105.5" y="194.6">4</text>
</g>
</svg>
